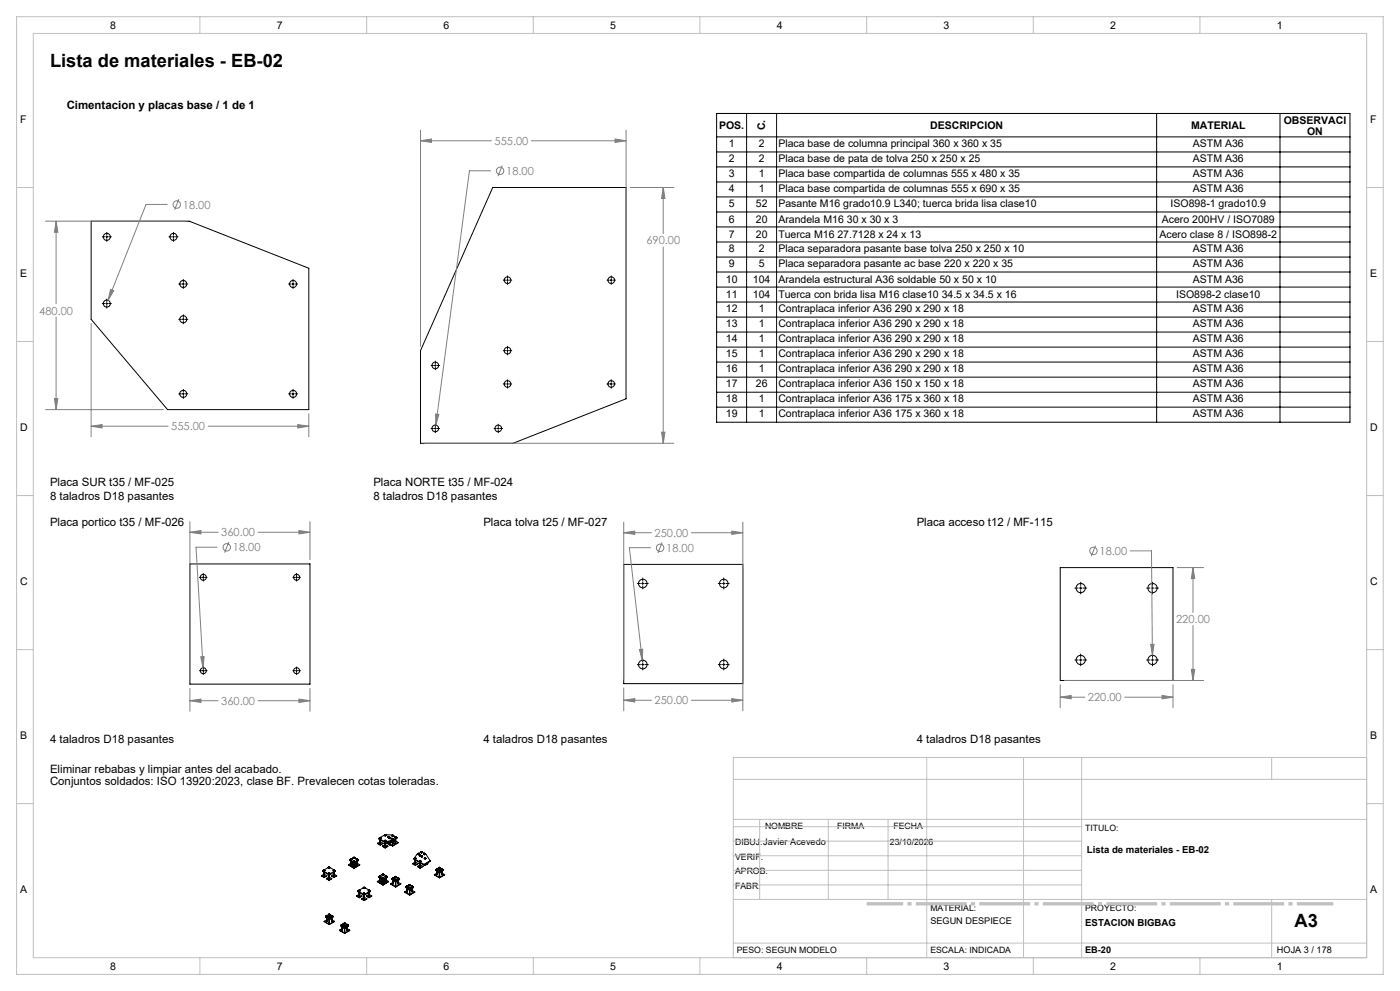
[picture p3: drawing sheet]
<svg xmlns="http://www.w3.org/2000/svg" width="420mm" height="297mm" viewBox="0 0 420 297" stroke-linecap="round" stroke-linejoin="round" font-family="sans-serif">
<g fill="none" stroke="#000" stroke-width=".3">
<path d="M215 34h190v92.5h-190zM224 34v92.5M233 34v92.5M347 34v92.5M384 34v92.5M147.8 56.2h40v63.3l-33.9 13.4h-27.7v-27.8zM215 41h190M215 45.5h190M215 50h190M215 54.5h190M215 59h190M27.3 66.3h29.5l35.8 14.1v42.4h-42.3l-23-27.1z"/>
<path d="M30.7 71h.7M31.7 71h.6M32 69.6v.8M32 70.7v.6M32 71.6v.8M32.6 71h.8M50.7 71h.7M51.8 71h.6M52 69.6v.8M52 70.7v.6M52 71.6v.8M52.6 71h.8"/>
<path d="M215 63.5h190M215 68h190M215 72.5h190M215 77h190M30.7 91h.7M31.7 91h.6M32 89.6v.8M32 90.7v.6M32 91.6v.8M32.6 91h.8M53.6 95.7h.8M53.6 85.1h.8"/>
<path d="M54.7 95.7h.6M54.7 85.1h.6M55 83.7v.8M55 84.8v.6M55 85.7v.8M55 94.3v.8M55 95.4v.6M55 96.3v.7M55.6 95.7h.7M55.6 85.1h.7M86.6 85.1h.7M87.6 85.1h.6"/>
<path d="M87.9 83.7v.8M87.9 84.8v.6M87.9 85.7v.8M88.5 85.1h.8M151 84h.7M152 84h.5M152.3 82.7v.7M152.3 83.7v.5M152.3 84.5v.7M152.8 84h.7M182.1 84h.7M183.1 84h.6"/>
<path d="M183.4 82.7v.7M183.4 83.7v.5M183.4 84.5v.7M183.9 84h.7M215 81.5h190M215 86h190M215 90.5h190M215 95h190M215 99.5h190M53.6 118h.8M54.7 118h.6M55 116.7v.7"/>
<path d="M55 117.8v.6M55 118.6v.8M55.6 118h.7M86.6 118h.7M87.6 118h.6M87.9 116.7v.7M87.9 117.8v.6M87.9 118.6v.8M88.5 118h.8M129.3 109.5h.7M130.3 109.5h.6M130.6 108.2v.8"/>
<path d="M130.6 109.3v.5M130.6 110.1v.7M131.2 109.5h.7M151 105.1h.7M151 115.1h.7M152 105.1h.5M152 115.1h.5M152.3 103.8v.7M152.3 104.8v.6M152.3 105.7v.7M152.3 113.8v.7M152.3 114.8v.6"/>
<path d="M152.3 115.6v.7M152.8 105.1h.7M152.8 115.1h.7M182.1 115.1h.7M183.1 115.1h.6M183.4 113.8v.7M183.4 114.8v.6M183.4 115.6v.7M183.9 115.1h.7M215 104h190M215 108.5h190M215 113h190"/>
<path d="M215 117.5h190M129.3 128.4h.7M130.3 128.4h.6M130.6 127.1v.7M130.6 128.1v.6M130.6 129v.7M131.2 128.4h.7M148.2 128.4h.7M149.2 128.4h.6M149.5 127.1v.7M149.5 128.1v.6M149.5 129v.7"/>
<path d="M150 128.4h.8M215 122h190M57 169h36v36h-36zM59.8 173h.7M60.7 173h.5M61 171.9v.6M61 172.8v.5M61 173.5v.7M61.5 173h.6M87.8 173h.7M88.7 173h.6M89 171.9v.6"/>
<path d="M89 172.8v.5M89 173.5v.7M89.5 173h.6M187.1 169.2h35.7v35.7h-35.7zM191.2 174.9h.9M192.5 174.9h.7M192.8 173.2v1M192.8 174.5v.7M192.8 175.6v.9M193.6 174.9h.9M215.5 174.9h.9M216.7 174.9h.8"/>
<path d="M217.1 173.2v1M217.1 174.5v.7M217.1 175.6v.9M217.8 174.9h1M318.1 170.1h33.8v33.8h-33.8zM322.4 176.2h1M323.8 176.2h.8M324.2 174.5v1M324.2 175.9v.7M324.2 177v1M325 176.2h1M344 176.2h1"/>
<path d="M345.4 176.2h.7M345.8 174.5v1M345.8 175.9v.7M345.8 177v1M346.5 176.2h1M61 199.9v.6M89 199.9v.6M191.2 199.2h.9M192.5 199.2h.7M192.8 197.5v.9M192.8 198.8v.7M192.8 199.9v.9"/>
<path d="M193.6 199.2h.9M215.5 199.2h.9M216.7 199.2h.8M217.1 197.5v.9M217.1 198.8v.7M217.1 199.9v.9M217.8 199.2h1M322.4 197.8h1M323.8 197.8h.8M324.2 196v1M324.2 197.4v.8M324.2 198.6v1"/>
<path d="M325 197.8h1M344 197.8h1M345.4 197.8h.7M345.8 196v1M345.8 197.4v.8M345.8 198.6v1M346.5 197.8h1M59.8 201h.7M60.7 201h.5M61 200.8v.5M61 201.5v.7M61.5 201h.6"/>
<path d="M87.8 201h.7M88.7 201h.6M89 200.8v.5M89 201.5v.7M89.5 201h.6M98.6 259.9v.2M98.6 259.9l-1.3 .8M98.6 260h-.1M98.7 259.9l-.1 .1M98.7 259.9v.1M98.7 259.8v.2M98.7 259.9h.1"/>
<path d="M98.8 259.9l-.2 .1M98.8 259.8l-.1 .2M98.8 259.9l-.2 .2M98.8 259.9l1.4 .8M98.8 260h.2M104.5 259.1l.8 .6M104.5 259.1l.8 .5M104.9 257.7v.2l1.3 .8 1.3-.8v-.2M104.9 257.8l1.3 .8 1.3-.8M104.9 257.7l1.3 .7M105.1 257.6l.2 .2M105.2 257.6v.1"/>
<path d="M105.2 257.5v.2M105.2 257.5l-.3 .2M105.2 257.6h-.1M105.3 257.4h.1M105.3 259.1v.1M105.3 257.5l-.1 .1M105.3 257.5v.1M105.3 257.4v.2M105.3 258.1v1.1M105.3 258.7l-.8 .4M105.3 257.8h.1M105.3 259.6v.1"/>
<path d="M105.4 259.1l-.1 .1M105.4 257.5l-.2 .1M105.4 258.2v1M105.4 258.7l.8 .5M105.4 259.7l.8 .5M105.4 259.7l.8-.4-.9 .4M105.4 259.7l.8 .4M105.6 257.6l-.4 .1M105.6 257.6l-.3 .2M105.8 258.4l-.4 .3 .8 .4M105.9 258.1l.2 .1M105.9 257.1l.3 .2"/>
<path d="M105.9 258.1l.3 .2M105.9 257.1l.3 .1M106.1 257l-.8 .6M106.1 257v.2M106.1 257l-.2 .1M106.1 258l.2 .1zM106.1 259.1l-.8 .5M106.2 256.9h.1M106.2 257.9h.1M106.2 258.7v1M106.2 257h.1M106.2 256.9l-.1 .3"/>
<path d="M106.2 257.9l-.1 .3M106.2 256.9v.1M106.2 257.9v.2M106.2 257.2v.1M106.2 258.3h.1M106.2 258.4v1.3M106.3 258.7l-.1 1M106.3 256.9l-.1 .1M106.3 257.9v.2M106.3 259.3l.7 .4M106.3 257l-.2 .2M106.3 259.1l.8 .6"/>
<path d="M106.3 257l.8 .4M106.3 259.1l.8 .5M106.3 257l.2 .1M106.5 258.1l-.4 .1M106.5 257.1l-.3 .1M106.5 257.1l-.3 .2M106.5 258.1l-.3 .2M106.6 258.4l.4 .3M106.9 257.6l.1 .1M106.9 257.6l.2 .2M107 257.6v.1M107 258.7l-.7 .5"/>
<path d="M107 259.7l-.8 .5M107 258.7l-.7 .4M107 259.7l-.8 .4M107.1 257.5h.1M107.1 257.4h.1M107.1 259.1v.1M107.1 257.5l-.1 .1M107.1 257.4v.2M107.1 258.2v1M107.1 258.7l-.8 .4M107.1 257.8h.1M107.1 259.6v.1"/>
<path d="M107.2 259.1l-.1 .1M107.2 257.5l-.2 .1M107.2 257.4l-.1 .2M107.2 258.1v1.1M107.2 258.7l.7 .4M107.2 257.5l-.2 .2M107.2 257.5l.3 .2M107.2 257.6h.2M107.4 257.6l-.3 .2M107.5 257.7l-1.3 .7M107.9 259.1l-.8 .5M107.9 259.1l-.8 .6"/>
<path d="M113.3 252.7l.8 .6M113.3 252.7l.8 .4M113.7 251.2v.3l1.8 1.1 2.3-.6M113.7 251.2l1.8 1.1M113.8 251.2l.3 .2M113.9 251.1l.1 .1M113.9 251.1l-.2 .1M113.9 251.1l-.1 .1M114 251h.1M114 252.7h.1M114 251v.1M114 251.1h.1"/>
<path d="M114 251v.2M114 251.7v1M114 252.3l-.7 .4M114.1 253.1v.2M114.1 252.7h-.1M114.1 251l-.1 .1M114.1 251.7v1M114.1 252.3l.8 .4M114.3 251.2h-.3M114.3 251.2l-.2 .2M114.3 251.2h.1M114.8 253.6l.7 .5"/>
<path d="M114.8 253.6l.7 .4M114.9 252.7l-.8 .6M114.9 252.7l-.8 .4M115.3 252h.5M115.3 250.3l.2 .2M115.3 252l.2 .2M115.4 250.3h-.1M115.5 253.5h.1M115.5 250.4l-1.5 .7M115.5 251.8h.1M115.5 250.2h.1M115.5 251.8l-.1 .2 .2-.2"/>
<path d="M115.5 251.9v.1M115.5 250.2v.1M115.5 250.1v.3M115.5 251.8v.4M115.5 253.1l-.7 .5M115.5 250.5h.1M115.5 252.3v1.3M115.5 254v.1M115.6 252.5l-.1 1.1M115.6 251.8l-.1 .2M115.6 250.2l-.1 .1M115.6 250.1l-.1 .2"/>
<path d="M115.6 250.2l2.1 .1M115.6 253.1l.7 .5M115.7 250.2l-.2 .2M115.7 250.3h.1M115.7 252.5l1.3 .8M115.8 252.5l1.2 .6M115.8 250.3l-.3 .2M115.8 252l-.3 .2M116.3 250.9l.1-.1 .1 .2M116.3 250.9l.3 .2M116.3 253.6l-.8 .4M116.3 253.6l-.8 .5"/>
<path d="M116.5 252.4v.1M116.5 250.7h.1M116.5 250.8h.1M116.5 250.7v.3M116.5 252.3v.2M116.6 251.1h.1M116.6 252.4l-.1 .1M116.6 250.7l-.1 .1M116.6 252.3v.1M116.8 251.2h.1M116.8 251.2l.2 .1M116.8 251.2l.2 .2"/>
<path d="M116.8 250.9l-.3 .1M116.8 250.9l-.2 .2M116.9 252.2h.1M116.9 252.7h.1M117 251h.1M116.9 251v.1M116.9 251.1h.1M116.9 251v.2M116.9 252.2v.5M117 251v.1M117 252.2v.5M117 251.3v.1"/>
<path d="M117 253.1v.2M117.1 252.7h-.1M117.1 251l-.2 .1M117.1 251l-.1 .1M117.1 252.2v.5M117.1 252.3l.6 .3M117.1 252.2l.6 .3M117.2 253.1v.1M117.2 253.1l.6 .4M117.2 253.1h-.2M117.2 253.2l.6 .4M117.2 253.2l-.2 .1"/>
<path d="M117.3 252.1l.4 .3M117.3 251.2h-.4M117.3 251.2l-.3 .2M117.3 251.2l-.3 .1M117.5 250.4l.2 .1M117.5 250.4l.3 .2M117.5 251.5l.3 .2M117.5 251.5l.3 .1M117.7 250.4v.1M117.7 251.5h.1M117.7 251.4v.1M117.7 251.4l-.2 .1"/>
<path d="M117.7 253h.1M117.8 250.3h.1M117.7 250.3v.1M117.7 251.4l.2-.1-.2 .1M117.7 251.4h.1M117.7 250.2l.1 .2M117.7 251.2v.2M117.7 252l.1 1M117.8 251.8l-.1 1.2M117.8 250.6h.1M117.8 251.6v.1M117.8 253.5v.1"/>
<path d="M117.8 251.8l-2.3 .5M117.8 252h.1M117.8 250.3l-.1 .1M117.8 250.2l-.1 .2M117.8 251.2v.2M117.8 252.6l.8 .4M117.8 252.5l.8-.4-.7 .4M117.9 250.3l-.2 .2M117.9 251.4l-.2 .1M117.9 250.3l.7 .4v.3M117.9 252.5l.8 .5M117.9 252.5l.8 .4"/>
<path d="M117.9 251.4l.1 .1M117.9 250.4h.1M118 250.4l-.2 .2M118 251.5l-.2 .2M118 251.5l-.2 .1M118.2 251.7l.4 .3-.8 .4M118.4 251h.2M118.4 251l.3 .2M118.4 251l.3 .1M118.5 250.8l.3 .1zM118.6 253l-.8 .6M118.6 253l-.8 .5"/>
<path d="M118.6 250.8h.1M118.6 252.5h.1M118.6 251.5v1M118.6 250.8v.1M118.7 251.1v.1M118.7 252.9v.1M118.7 252.5h-.1M118.7 250.7v.2M118.7 251.4v1.1M118.7 252.1l.8 .4M118.8 250.8l.3 .2M118.9 251h-.3"/>
<path d="M118.9 251l-.2 .1M118.9 251l-.2 .2M119.1 251l-1.3 .8M119.1 251v.2l-1.3 .8M119.5 252.5l-.8 .5M119.5 252.5l-.8 .4M123.8 258.8l.8 .6M123.8 258.8l.8 .4M124.2 257.3l3 1.7M124.2 257.3v.2l3 1.8M124.3 257.2l.3 .3M124.3 257.2l.3 .2"/>
<path d="M124.5 257.1v.2M124.5 257.2h-.2M124.5 257.2h.1M124.6 257.1h.1M124.5 258.8h.1M124.5 257v.3M124.5 257.7v1.1M124.5 258.4l-.7 .4M124.6 257.1v.1M124.6 257.7v1.1M124.6 257.4v.1M124.6 259.2v.2"/>
<path d="M124.6 258.8h-.1M124.6 257.1l-.1 .1zM124.6 257v.2M124.6 257.8v1M124.6 258.4l.8 .4M124.7 257.1l-.2 .2M124.7 257.2h.1M124.8 257.2l-.2 .2M124.8 257.2l-.2 .3M125.3 259.6l.7 .5M125.3 259.6l.7 .6M125.3 255.9v.1"/>
<path d="M125.3 255.9l.3 .3M125.4 258.8l-.8 .4M125.4 258.8l-.8 .6M125.4 255.9l.1 .1M125.4 255.8l-1.2 1.5M125.4 255.9h-.1M125.5 255.9l.2-.1-.2 .1M125.5 255.9h.1M125.5 255.7v.2M125.5 255.8h.1M125.7 255.9l-.2 .1M125.7 255.9h.1"/>
<path d="M125.8 258.1l.1-.1 .1 .2M125.8 256.4l.2 .1M125.8 256.4l.2 .2M125.8 258.1l.2 .2M125.8 258.1l.2 .1M125.8 255.9l-.2 .3M125.9 256.3l.1 .1M125.9 256.3l-.1 .1M126 257.9h.1M126 256.2h.1M126 259.6h.1M126 258h.1"/>
<path d="M126 256.2v.2M126 256.3h.1M126 257.9v.3M126 258.6v1.1M126 259.2l-.7 .4M126 256.5v.1M126 258.2v.1M126.1 259.6h-.1M126.1 257.9l-.1 .1M126.1 256.3l-.1 .1M126.1 256.3h-.1M126.1 258.7v.9"/>
<path d="M126.1 259.2l.8 .4M126.2 256.3l-.2 .1M126.2 255.4l.3 .3M126.2 255.4l.3 .2M126.2 256.3l.1 .1M126.3 256.7h.1M126.3 256.7l.2 .2M126.3 256.7l.2 .1M126.3 258.1l-.3 .1M126.3 256.4l-.3 .2M126.3 258.1l-.3 .2M126.3 255.4h-.1"/>
<path d="M126.3 256.4l-.3 .1M126.4 255.5l.2-.2 .7 .4-.1 .3M126.4 255.5l-.8 .4M126.4 255.3h.1M126.4 255.3v.1M126.4 255.2v.3M126.4 256.6l.2-.1-.1 .1M126.4 256.6v.1M126.5 256.5h.1M126.5 256.6h.1M126.5 255.6v.1M126.5 255.3l-.1 .1"/>
<path d="M126.5 255.2v.1M126.5 256.5v.1M126.5 256.8v.1M126.6 255.4h.1M126.7 255.4l-.2 .2M126.7 255.4l-.2 .3M126.8 256.7h-.4M126.8 256.7l-.3 .1M126.8 256.7l-.3 .2M126.9 259.6l-.9 .5M126.9 259.6l-.9 .6M127.1 255.9l.3 .3"/>
<path d="M127.1 255.9l.3 .2M127.2 259v.3M127.2 255.8l.3 .1zM127.2 255.9v.1M127.2 255.9h.1M127.2 255.9h-.1M127.3 255.8h.1M127.3 257.2l.2 .3M127.3 259.2l.2 .2M127.3 257.2l.2 .2M127.3 255.8v.1M127.4 259.1l.1 .1"/>
<path d="M127.4 256.1v.1M127.4 257.2l.1 .1M127.4 255.7v.2M127.4 257.2h-.1M127.5 257v.3M127.5 257.2l.2-.1-.2 .1M127.5 257.2h.1M127.5 255.9l-.3 .1M127.5 255.9h.1M127.5 257.1v.1M127.5 255.8l1.5 2.1M127.5 257.4v.1"/>
<path d="M127.5 259.2v.2M127.6 255.9l-.2 .3M127.6 257v.2M127.6 255.9l-.2 .2M127.7 257.1l-.2 .2M127.7 257.2h.1M127.8 257.2l-.3 .2M127.8 257.2l-.3 .3M128.2 258.7l.1 .1M128.3 258.8l-.8 .4M128.3 258.8l-.8 .6M129 257.9v.3l-1.8 1.1"/>
<path d="M129 257.9l-1.8 1.1M131.8 260h.1M131.8 259.9v.1M131.8 260v.1M131.9 259.9l-.1 .1M131.9 260h-.1M96.4 262.4l.9 .6M96.4 262.4l.9 .5M96.8 260.9v.3l1.9 1.1 1.9-1.1v-.3M96.8 260.9l1.9 1.1M97 260.9l.3 .2M97.1 260.9h.1"/>
<path d="M97.1 260.8l.1 .1M97.1 260.8l-.3 .1M97.1 260.8l-.1 .1M97.2 262.4v.1M97.2 260.7v.1M97.2 260.8h.1M97.2 261.4v1.1M97.2 262l-.8 .4M97.2 260.7h.1M97.3 261.1h.1M97.3 262.9v.1M97.3 276.1l1.5 1"/>
<path d="M97.3 276.1l1.5 .9M97.3 261.4l-.1 1.1M97.3 260.7l-.1 .1M97.3 262l.7 .4M97.5 260.9h-.3M97.5 260.9l-.2 .2M97.6 274.6v.2l1.2 .7 1.1-.7v-.2M97.6 274.6l1.2 .7M97.8 274.6h-.2M97.8 274.5v.1M97.8 274.5l.3 .2M97.8 274.6l.3 .1"/>
<path d="M97.9 274.5l.1 .1M97.9 263.3l.8 .5M97.9 274.4l.1 .2M97.9 263.3l.8 .4M97.9 274.4l-.1 .1M98 276.1v.1M98 274.4v.1M98 275.1v1.1M98 275.7l-.7 .4M98 262.4l-.7 .6M98 262.4l-.7 .5M98.1 274.4l-.1 .1"/>
<path d="M98.1 274.7h.1M98.1 275.1l-.1 1.1M98.1 274.4h.1M98.3 274.5l-.3 .1M98.3 274.5l-.2 .2M98.5 261.7l.2 .2M98.5 260l.2 .2M98.5 274.1h.2M98.5 274.1l-.4 .3M98.5 275.4l-.4 .2M98.5 275l.3 .1M98.5 274.1h.1"/>
<path d="M98.5 275h.1M98.5 275l.3 .2M98.5 274.1l.3 .2M98.5 274.1l.3 .1M98.6 260v.1M98.6 261.7v.1M98.6 261.7h-.1M98.7 263.2v.1M98.7 275h.1M98.7 274.1h.1M98.7 261.7l.1-.1-.2 .1M98.7 261.7h-.1"/>
<path d="M98.7 261.5v.2M98.7 262.2v1.1M98.7 274.8v.2M98.7 262.9l-.8 .4M98.7 274.8l-.2 .2M98.7 274.8h.1M98.7 274h.1M98.7 262v1.3M98.7 275.7h.1M98.7 276.5v.1M98.7 274.8v.1M98.7 260.2h.1"/>
<path d="M98.7 261.9h.1M98.7 263.7v.1M98.8 274.8l-.1 .1M98.8 273.9l-.1 .1M98.8 261.5v.2M98.8 274.2v.1M98.8 275.1v.1M98.8 275.3l-.1 1.3M98.8 277v.1M98.8 262.9l.7 .4M98.8 276.5l-.1 .1M98.8 274h-.1"/>
<path d="M98.8 274h.1M98.8 274.8h.1M98.8 275.5v1.1M99 261.7l-.4 .1M99 261.7l-.3 .2M99 260l-.3 .2M99 275.4l.5 .2M99.1 275h-.4M99.1 274.1h-.4M99.1 274.1l.3 .3M99.1 275l-.3 .1M99.1 274.1h.1"/>
<path d="M99.1 275h.1M99.1 275l-.3 .2M99.1 274.1l-.3 .1M99.1 274.1l-.3 .2M99.3 274.5l.2 .2M99.4 274.5v.1M99.4 262.4l.8 .6M99.4 262.4l.8 .5M99.4 274.4l-.1 .1M99.5 276.1h.1M99.5 274.4h.1M99.5 274.4l-.1 .1"/>
<path d="M99.5 274.4v.1M99.5 274.4l-.1 .2M99.5 275.1v1.1M99.5 263.3l-.8 .4M99.5 263.3l-.8 .5M99.5 274.7h.1M99.6 274.4l-.2 .1M99.6 275.1l-.1 1.1M99.6 274.4l-.1 .1M99.6 275.7l.7 .4M99.8 274.5l-.4 .1M99.8 274.6h.1"/>
<path d="M99.8 274.6l-.3 .1M99.8 274.5l-.3 .2M99.8 274.5v.1M99.9 260.9h.2M99.9 274.6l-1.1 .7M99.9 260.9l.3 .2M100.2 260.8h.1M100.2 262.4v.1M100.2 260.7l.1 .1h-.1M100.2 260.7l-.1 .2M100.2 261.4v1.1M100.2 262l-.8 .4"/>
<path d="M100.2 261.1h.1M100.2 262.9v.1M100.3 261.4l-.1 1.1M100.3 262l.7 .4M100.3 260.8l-.2 .1M100.3 276.1l-1.5 1M100.3 260.8l.3 .1M100.3 276.1l-1.5 .9M100.3 260.8l.2 .1M100.5 260.9l-.3 .2M100.6 260.9l-1.9 1.1M101 262.4l-.8 .5"/>
<path d="M101 262.4l-.8 .6M101.9 278.8l1.5 .8M101.9 278.8l1.5 .9M102.2 277.3l1.2 .7M102.2 277.3v.2l1.2 .7 1.2-.7v-.2M102.4 277.2l-.2 .1M102.4 277.2l.3 .1M102.4 277.2l.3 .2M102.5 277.2h.1M102.5 277.1l.1 .1M102.5 277.1l-.1 .1M102.6 277.1h.1"/>
<path d="M102.6 278.8h.1M102.6 277v.1M102.6 277.7v1.1M102.6 278.3l-.7 .5M102.7 277.3v.1M102.7 277l-.1 .1M102.7 277.8l-.1 1M102.7 277.1h-.1M102.7 277v.1M102.8 277.1l-.2 .1M102.8 277.1l.1 .1M102.9 277.2l-.2 .1"/>
<path d="M102.9 277.2l-.2 .2M103.1 277.6h.2M103.1 276.8l-.4 .2M103.1 276.8l.3 .1M103.1 276.8h.1M103.1 277.6v.1M103.1 276.8l.3 .2M103.1 277.6l.3 .2M103.2 278.1l-.5 .2M103.3 276.8h.1M103.3 277.6h.1M103.3 276.6v.2"/>
<path d="M103.3 276.7l-.2 .1M103.3 276.7l.2-.1-.1 .1M103.4 276.6h.1M103.4 277.5h.1M103.3 278.3v.1M103.3 279.2h.1M103.3 276.6h.1M103.3 277.5h.1M103.3 276.6l.1 .1M103.3 278.2v1M103.4 276.6l-.1 .1M103.4 277.5h.1l-.2 .1"/>
<path d="M103.4 277.5l-.1 .1M103.4 276.9v.1M103.4 278v1.2M103.4 279.6v.1M103.4 278.3v.1M103.4 279.2h-.1M103.6 276.8h-.3M103.6 277.6h-.3M103.6 277.6l-.2 .2M103.6 276.8l.4 .2M103.6 278.1l.5 .2M103.6 276.8l-.2 .1"/>
<path d="M103.6 276.8h.1M103.6 276.8l-.2 .2M103.9 277.2l.2 .2M103.9 277.2l.2 .1M104 277.2h.1M104 277.1v.1M104 277.1l-.1 .1M104.1 277.1h.1M104.1 278.8h.1M104.1 277v.1M104.1 277.8v1M104.1 277l-.1 .1"/>
<path d="M104.1 277.3v.1M104.2 277.7l-.1 1.1M104.2 277l-.2 .1M104.2 277.1h-.1M104.2 277v.1M104.2 278.3l.7 .5M104.2 277.1l-.2 .1M104.2 277.1l.2 .1M104.4 277.2l.2 .1M104.4 277.2l-.3 .1M104.4 277.2l-.3 .2M104.6 277.3l-1.2 .7"/>
<path d="M104.9 278.8l-1.5 .9M104.9 278.8l-1.5 .8M106.2 260.1v.1M107 268.5l.8 .5M107 268.5l.8 .6M107.4 267l1.9 1.1 1.8-1.1M107.4 267v.2l1.9 1.1 1.8-1.1v-.2M107.5 266.9l.3 .2M107.5 266.9l.3 .3M107.6 266.9l.1 .1M107.6 266.8l-.2 .2M107.6 266.9h-.1"/>
<path d="M107.7 268.5h.1M107.7 266.8h.1M107.7 266.8v.1M107.7 266.7v.3M107.7 267.4v1.1M107.7 268.1l-.7 .4M107.7 266.9h.3M107.8 267.1v.1M107.8 269v.1M107.8 268.5h-.1M107.8 267.5v1M107.8 268.1l.7 .4"/>
<path d="M108 266.9l-.2 .3M108 266.9l-.2 .2M108.4 269.3l.9 .5M108.4 269.3l.9 .6M108.5 268.5l-.7 .5M108.5 268.5l-.7 .6M109 266.1l.3 .2M109 267.8v.1M109 267.9l.3 .1 .2-.1M109 267.8l.3 .2M109.1 267.8v.1M109.1 266l-1.4 1"/>
<path d="M109.1 266.1v.1M109.1 266v.2M109.1 267.7v.2M109.1 266l-.1 .1M109.1 267.7l-.1 .1M109.2 265.9h.1M109.2 267.6h.1M109.2 269.3v.1M109.2 267.7h.2l-.3 .1M109.2 267.7l-.1 .1M109.2 266l-.1 .1M109.2 266h.1"/>
<path d="M109.2 265.9v.1M109.2 267.6v.2M109.2 268.3v1.1M109.2 268.9l-.8 .4M109.3 266.3h.1M109.3 268v1.4M109.3 269.8v.1M109.3 269.3l-.1 .1M109.3 266l-.2 .1M109.3 265.9l-.1 .1M109.3 267.6v.1M109.3 268.9l.7 .4"/>
<path d="M109.4 266l-.3 .2M109.4 266l1.3 .9M109.4 266l.1 .1M109.5 267.8l-.4 .1M109.5 266.1l-.2 .2M109.5 267.8v.1M109.5 267.8l-.2 .2M109.9 268.5l.8 .5M109.9 268.5l.8 .6M110 269.3l-.7 .5M110 269.3l-.7 .6M110.5 266.9l.1 .1"/>
<path d="M110.5 266.9l.2 .2M110.5 266.9l.2 .3M110.6 266.9v.1M110.7 268.5h.1M110.7 266.8l-.1 .1M110.7 266.8v.1M110.7 267.5v1M110.7 268.1l-.8 .4M110.7 266.8h.1M110.7 267.1v.1M110.7 269v.1M110.8 268.5h-.1"/>
<path d="M110.8 266.8l-.2 .1M110.8 266.7l-.1 .2M110.8 267.4v1.1M110.8 268.1l.7 .4M110.8 266.9l-.2 .1M110.8 266.8l.3 .2M110.8 266.9h.2M111 266.9l-.3 .2M111 266.9l-.3 .3M111.5 268.5l-.8 .5M111.5 268.5l-.8 .6M113.2 264.2l.8 .4"/>
<path d="M113.2 264.2l.8 .5M113.6 262.9l1.3 .7M113.6 262.7v.2l1.3 .8M113.6 262.7l1.3 .8M113.7 262.6l.3 .3M113.7 262.6l.3 .2M113.9 262.6h.1M113.9 262.6h-.2M113.9 262.7h-.3M113.9 262.4h.1M113.9 264.2h.1M113.9 262.4v.3"/>
<path d="M113.9 263.1v1.1M113.9 263.7l-.7 .5M114 262.8v.1M114 264.6v.1M114.1 264.2h-.2M114.1 262.5l-.2 .1M114.1 263.2v1M114.1 263.7l.7 .5M114.1 264.7l.8 .6M114.1 264.7l.8 .4M114.1 264.7l.7-.4-.8 .4M114.1 263.7l.7 .4"/>
<path d="M114.1 262.5l-.2 .2M114.1 262.6h.2M114.3 262.6l-.3 .3M114.3 262.6l-.3 .2M114.5 263.4l-.4 .3M114.6 262.1l.3 .2M114.6 263.1l.3 .2M114.8 263.1h.1M114.8 263.1v.1M114.8 263.1h-.2M114.8 262l-.2 .1M114.8 262.1l.2-.1z"/>
<path d="M114.8 262h.1M114.8 262.2l.2-.2 .7 .4M114.8 262.2v-.2l-.7 .5M114.8 263.1l.2-.1zM114.8 264.2l-.8 .4M114.9 263h.1M114.8 263.7l.1 1M114.8 261.9v.3M114.8 262.9v.3M114.9 261.9h.1M114.9 263.3h.1M114.9 263.5v1.2"/>
<path d="M114.9 265.1v.2M114.9 263.6v.1M114.9 261.9v.1M114.9 262.9v.2M114.9 264.3l.8 .4M115 263.1l-.2 .1M115 263.1h.1M115 264.2l.8 .5M115 264.2l.8 .4M115 262l.1 .1M115.1 262.1l-.2 .2M115.1 263.1l-.2 .2"/>
<path d="M115.1 262.1v.1M115.3 263.4l.4 .3M115.5 262.6v.1M115.5 262.6l.3 .3M115.6 262.5l.1 .2M115.6 262.6h-.1M115.7 262.6h.1M115.7 263.7l-.8 .5M115.7 264.7l-.8 .6M115.7 264.7l-.8 .4M115.7 263.7l-.8 .4M115.7 262.4h.1"/>
<path d="M115.7 264.2h.1M115.7 262.7l.2-.2 .3 .2M115.7 262.4v.3M115.7 263.2v1M115.7 263.7l-.7 .5M115.8 264.6v.1M115.9 264.2h-.2M115.9 262.5l-.2 .1M115.9 262.4v.1M115.9 263.1v1.1M115.9 263.7l.7 .5M115.9 262.6h.2"/>
<path d="M116.1 262.6l-.3 .3M116.2 262.9l-1.3 .7M116.2 262.7v.2l-1.3 .8M116.2 262.7l-1.3 .8M116.6 264.2l-.8 .4M116.6 264.2l-.8 .5M117.2 264.9l1.5 .9M117.2 264.9l1.5 .8M117.5 263.4v.2l1.2 .7 1.2-.7v-.2M117.5 263.4l1.2 .7M117.7 263.2v.1M117.7 263.3l-.2 .1"/>
<path d="M117.7 263.2l.3 .3M117.8 263.1l.1 .2M117.8 263.2h-.1M117.9 264.8h.1M117.9 263.1v.1M117.9 263.1v.2M117.9 263.8v1.1M117.9 264.4l-.7 .5M117.9 263.1h.1M118 263.1l-.1 .1M118 263.9l-.1 1M118 263.1v.1"/>
<path d="M118.1 263.1l-.2 .2M118.1 263.2h.1M118.2 263.2l-.2 .3M118.4 262.8l.2-.1v.2M118.4 262.9l-.4 .2M118.4 262.8v.1M118.4 263.7h.1M118.4 263.7l.3 .1M118.4 263.7l.3 .2M118.4 262.9l.3 .1M118.4 262.8l.3 .2M118.5 264.1l-.5 .3"/>
<path d="M118.6 262.8v.1M118.6 263.7h.1M118.6 263.6v.1M118.6 263.6l-.2 .1M118.7 262.7h.1M118.7 263.6h.1M118.6 264.4h.1M118.6 265.3h.1M118.6 262.7v.1M118.6 262.7h.1M118.6 263.6h.1M118.6 263.5v.1"/>
<path d="M118.6 264.2l.1 1.1M118.7 262.7h.1l-.2 .1M118.7 263.5l-.1 .1M118.7 264.1l-.1 1.2M118.7 263h.1M118.7 263.8v.1M118.7 265.7v.1M118.7 264.4h.1M118.8 263.6l-.2 .1M118.8 263.6l.2 .1M119 262.8l-.4 .1M119 262.9l.3 .4"/>
<path d="M119 264.1l.4 .3M119 263.7l-.3 .2M119 262.8l-.3 .2M119 263.7l-.3 .1M119 262.8v.1M119 263.7h.1M119 262.9l-.3 .1M119.2 263.2l.3 .3M119.2 263.2l.3 .2M119.3 263.2v.1M119.3 263.2h-.1M119.4 263.1h.1"/>
<path d="M119.4 264.8v.1M119.4 263.1v.1M119.4 263.8v1.1M119.4 263.1l-.1 .1M119.5 263.4v.1M119.5 263.8l-.1 1.1M119.5 263.1l-.2 .1M119.5 263.1l-.1 .1M119.5 263.1v.1M119.5 264.4l.7 .5M119.6 263.1l-.3 .2M119.6 263.2h.1"/>
<path d="M119.7 263.3l.2 .1M119.7 263.2l-.2 .3M119.7 263.2l-.2 .2M119.9 263.4l-1.2 .7M120.2 264.9l-1.5 .8M120.2 264.9l-1.5 .9M121.4 267.3l1.5 .8M121.4 267.3l1.5 1M121.7 265.8l1.2 .7M121.7 265.8v.2l1.2 .7M121.9 265.7h.2M121.9 265.7l-.2 .1"/>
<path d="M121.9 265.7l.3 .1M121.9 265.7h.1M121.9 265.7l.3 .2M122.1 267.3h.1M122.1 265.6h.1M122.1 266.2v1.1M122.1 266.9l-.7 .4M122.2 265.8v.1M122.2 265.5l-.1 .2M122.2 267.3h-.1M122.2 266.3v1M122.4 265.7h-.3"/>
<path d="M122.4 265.7l-.2 .1M122.4 265.7l-.2 .2M122.7 265.3l-.6 .3M122.7 266.6l-.5 .2M122.7 265.3l.2 .2M122.7 265.3h.1M122.7 266.1l.2 .2M122.7 266.1l.2 .1M122.8 266.1h.1M122.8 265.3h.1M122.8 265.1v.2M122.8 266v.1"/>
<path d="M122.8 265.2l-.1 .1M122.8 266l-.1 .1M122.8 266.8v.1M122.8 267.7h.1M122.8 266h.1M122.8 265.1l.1 .1M122.8 266.7v1M122.9 265.1h.1M122.9 266h.1M122.9 265.1l-.1 .1M122.9 265.4v.1M122.9 266.2v.1"/>
<path d="M122.9 266.5v.2M122.9 268.1v.2M122.9 265.9l-.1 .2M123 266.8v.1M123 267.7h-.1M123 266h-.1M123 265.1l-.1 .1M123 265.1h.1M123 266.7v1M123 265.1l-.2 .2M123 265.2l.2 .1M123.2 266.1h-.4"/>
<path d="M123.2 265.3l.4 .2M123.2 266.1l-.3 .2M123.2 266.6l.4 .2M123.2 265.3l-.3 .1M123.2 265.3l-.3 .2M123.2 266.1l-.3 .1M123.4 265.7h.1M123.4 265.7l.2 .2M123.5 265.7h.1M123.6 265.6h.1M123.6 267.3h.1M123.6 265.5v.1"/>
<path d="M123.6 265.5l-.1 .1M123.6 266.3v1M123.7 265.5l-.2 .1M123.7 267.3h-.1M123.7 265.5l-.1 .1M123.7 266.2v1.1M123.7 266.9l.7 .4M123.9 265.7h-.4M123.9 265.7l.2 .1M123.9 265.7l-.3 .2M123.9 265.7h.1M124.1 265.8l-1.2 .7"/>
<path d="M124.1 265.8v.2l-1.2 .7M124.4 267.3l-1.5 1M124.4 267.3l-1.5 .8M126 260.1v.1M130.3 262.1l1.5 1M130.3 262.1l1.5 .9M130.7 260.6l1.1 .7M130.7 260.6v.2l1.1 .7M130.8 260.5l.2 .1M130.8 260.6h-.1M130.8 260.5v.1M130.8 260.5l.3 .2"/>
<path d="M131.1 262.1h.1M131.1 260.4h.1M131.1 260.4v.1M131.1 260.4l-.1 .2M131.1 261.1v1M131.1 261.7l-.8 .4M131.1 260.7h.1M131.2 261.1l-.1 1M131.2 260.4l-.1 .1M131.2 260.4h.1M131.4 260.5l-.4 .1M131.4 260.5l-.3 .2"/>
<path d="M131.4 260.5v.1M131.6 260.1h.2M131.6 260.9l.2 .1M131.6 260.1l-.4 .2M131.6 261.4l-.4 .2M131.6 260.1h.1M131.6 260.9l.2 .3M131.6 260.9l.2 .2M131.6 260.1l.2 .1M131.6 260.1l.2 .2M131.8 261.7h.1M131.8 262.5v.1"/>
<path d="M131.8 260.8v.1M131.8 260.8v.2M131.8 261.5v1.1M131.8 260.2v.1M131.8 261.1v.1M131.8 261.3v.2M131.8 263v.1M131.9 260.8l-.1 .1M131.9 261.7h.1M131.9 262.5l-.1 .1M131.9 261.5v1.1M132.1 261.4l.4 .2"/>
<path d="M132.1 260.1l.4 .4M132.1 260.1h-.3M132.1 260.9l-.3 .1M132.1 260.9l-.3 .2M132.1 260.1h.1M132.1 260.9l-.3 .3M132.1 260.1l-.3 .1M132.1 260.1l-.3 .2M132.3 260.5l.2 .1M132.3 260.5l.3 .2M132.3 260.5v.1M132.5 262.1h.1"/>
<path d="M132.5 260.4v.1M132.5 260.4v.2M132.5 261.1v1M132.6 260.7h.1M132.6 260.3l-.1 .2M132.6 261.1l-.1 1M132.6 260.4l-.1 .1M132.6 260.4h.1M132.6 261.7l.8 .4M132.9 260.5l-.4 .1M132.9 260.6h.1M132.9 260.6l-.3 .1"/>
<path d="M132.9 260.5v.1M133 260.6l-1.2 .7M133 260.6v.2l-1.2 .7M133.4 262.1l-1.6 .9M133.4 262.1l-1.6 1"/>
<circle cx="32" cy="71" r="1.07"/>
<circle cx="52" cy="71" r="1.07"/>
<circle cx="32" cy="91" r="1.07"/>
<circle cx="55" cy="95.7" r="1.05"/>
<circle cx="55" cy="85.1" r="1.05"/>
<circle cx="87.9" cy="85.1" r="1.06"/>
<circle cx="152.3" cy="84" r="1"/>
<circle cx="183.4" cy="84" r=".99"/>
<circle cx="55" cy="118" r="1.06"/>
<circle cx="87.9" cy="118" r="1.07"/>
<circle cx="130.6" cy="109.5" r=".99"/>
<circle cx="152.3" cy="115.1" r=".99"/>
<circle cx="152.3" cy="105.1" r="1"/>
<circle cx="183.4" cy="115.1" r=".98"/>
<circle cx="130.6" cy="128.4" r=".98"/>
<circle cx="149.5" cy="128.4" r=".99"/>
<circle cx="61" cy="173" r=".9"/>
<circle cx="89" cy="173" r=".9"/>
<circle cx="192.8" cy="174.9" r="1.28"/>
<circle cx="217.1" cy="174.9" r="1.29"/>
<circle cx="324.2" cy="176.2" r="1.4"/>
<circle cx="345.7" cy="176.2" r="1.38"/>
<circle cx="192.8" cy="199.2" r="1.28"/>
<circle cx="217.1" cy="199.2" r="1.29"/>
<circle cx="324.2" cy="197.8" r="1.39"/>
<circle cx="345.8" cy="197.8" r="1.37"/>
<circle cx="61" cy="201" r=".9"/>
<circle cx="89" cy="201" r=".9"/>
<circle cx="117.8" cy="251.2" r=".04"/>
<circle cx="127.5" cy="257" r=".06"/>
<circle cx="98.1" cy="274.4" r=".06"/>
<circle cx="98.7" cy="261.5" r=".06"/>
<circle cx="100.2" cy="260.7" r=".06"/>
<circle cx="122.2" cy="265.5" r=".06"/>
<circle cx="131.1" cy="260.4" r=".09"/>
<circle cx="131.9" cy="260.8" r=".06"/>
<circle cx="132.6" cy="260.4" r=".06"/>
</g>
<g fill="none" stroke="#808080" stroke-width=".3">
<path d="M126.2 39v64.8M187.8 39v79.2M53.7 59.7l-1.3 3.2M126.2 42.2l3.2-.5v1zM126.2 42.2h21.2M147.2 51.2h-6.4l-10.1 76.2M150.7 49.6l-1.3 3.2M159.4 42.2h28.4M184.5 41.7l3.3 .5-3.3 .5zM189.1 56.2h13M199 56.2l.5 3.3h-1zM199 56.2v13.8"/>
<path d="M13.7 66.3h41.8M16.8 66.3l.6 3.3h-1.1zM16.8 66.3v24.7M50.2 61.3h-6.4l-11.4 28.7M199 74v58.9M16.8 95v27.8M27.3 97v33.9M33.2 86.7l.9 .4-1.7 2.9zM16.3 119.4h1.1l-.6 3.4zM13.7 122.8h35.3M27.3 127.7l3.3-.5v1.1zM27.3 127.7h23.1"/>
<path d="M62.4 127.7h30.2M89.3 127.2l3.3 .5-3.3 .6zM92.6 124v6.9M127.4 132.9h74.7M130.7 124.1l1 .1-1 3.2zM198.5 129.5h1l-.5 3.4zM57 159.5l3.3-.5v1zM57 156.3v47.5M57 159.5h8.4M77.4 159.5h15.6M89.7 159l3.3 .5-3.3 .5zM93 156.3v11.4"/>
<path d="M187.1 159.7l3.3-.5v1zM187.1 156.5v47.1M187.1 159.7h8.3M207.4 159.7h15.4M219.5 159.2l3.3 .5-3.3 .5zM222.8 156.5v56.5M65.2 164h-6.4l2.1 36.1M68.7 162.5l-1.3 3.1M195.2 164.1h-6.4l3.9 33.8M198.6 162.6l-1.2 3.2M328.6 163.5l-1.2 3.2M339.1 165.1h6.3l.3 31.3"/>
<path d="M353.2 170.1h7.9M357.9 170.1l.5 3.3h-1zM357.9 170.1v13.4M60.2 196.8h1l-.3 3.3zM191.8 194.7l1-.1-.1 3.3zM345.2 193.1h1l-.5 3.3zM357.9 187.5v16.4M57 210l3.3-.5v1zM57 206.3v6.9M57 210h8.4M77.4 210h15.6M89.7 209.5l3.3 .5-3.3 .5z"/>
<path d="M93 206.3v6.9M187.1 209.9l3.3-.5v1zM187.1 206.2v6.8M187.1 209.9h8.3M207.4 209.9h15.4M219.5 209.4l3.3 .5-3.3 .5zM318.1 208.9l3.2-.5v1zM318.1 205.2v6.9M318.1 208.9h7.3M319.3 203.9h41.8M337.4 208.9h14.5M348.6 208.4l3.3 .5-3.3 .5z"/>
<path d="M351.9 205.2v6.9M357.4 200.6h1l-.5 3.3z"/>
<circle cx="150" cy="51.2" r="1.1"/>
<circle cx="53" cy="61.3" r="1.12"/>
<circle cx="68" cy="164" r="1.12"/>
<circle cx="198" cy="164.2" r="1.12"/>
<circle cx="328" cy="165.1" r="1.11"/>
</g>
<path d="M260 270.9h140" fill="none" stroke="#c0c0c0" stroke-width="1" stroke-dasharray="15.2 1.3 1.3 1.3" stroke-dashoffset="4.3" stroke-linecap="butt"/>
<g fill="none" stroke="#c0c0c0" stroke-width=".3">
<path d="M5 5h410v287h-410zM10 10h400v277h-400zM60 5v5M110 5v5M160 5v5M210 5v5M260 5v5M310 5v5M360 5v5M5 56.2h5M410 56.2h5M5 102.3h5"/>
<path d="M410 102.3h5M5 148.5h5M410 148.5h5M5 194.7h5M410 194.7h5M220 233.6h190M278 227v60M307.1 227v60M324.5 227v60M381.5 227v6.6M410 227h-190v60M5 240.8h5"/>
<path d="M220 245.6h190M220 256.5h104.5M220 252.1h104.5M220 247.8h104.5M227.9 245.6v24M248.5 245.6v24M266.4 245.6v24M410 240.8h5M220 269.6h190M220 265.2h104.5M220 260.8h104.5M381.5 269.6v17.4"/>
<path d="M60 287v5M110 287v5M160 287v5M210 287v5M220 282.6h190M260 287v5M310 287v5M360 287v5"/>
</g>
<path d="M60.2 196.8l.7 3.3 .3-3.3zM57 210l3.3-.5v1zM89.7 209.5l3.3 .5-3.3 .5zM57 159.5l3.3-.5v1zM89.7 159l3.3 .5-3.3 .5zM191.8 194.7l.9 3.2 .1-3.3zM187.1 159.7l3.3-.5v1zM219.5 159.2l3.3 .5-3.3 .5zM187.1 209.9l3.3-.5v1zM219.5 209.4l3.3 .5-3.3 .5zM33.2 86.7l-.8 3.3 1.7-2.9zM27.3 127.7l3.3-.5v1.1zM89.3 127.2l3.3 .5-3.3 .6zM16.3 119.4h1.1l-.6 3.4zM16.8 66.3l.6 3.3h-1.1zM130.7 124.1v3.3l1-3.2zM126.2 42.2l3.2-.5v1zM184.5 41.7l3.3 .5-3.3 .5zM198.5 129.5h1l-.5 3.4zM199 56.2l.5 3.3h-1zM345.2 193.1l.5 3.3 .5-3.3zM318.1 208.9l3.2-.5v1zM348.6 208.4l3.3 .5-3.3 .5zM357.4 200.6h1l-.5 3.3zM357.9 170.1l.5 3.3h-1z" fill="#808080"/>
<g font-size="5.5">
<text x="15" y="19.9">Lista de materiales - EB-02</text>
<text x="388.4" y="277.8">A3</text>
</g>
<g font-size="3.4">
<text x="20" y="32.7">Cimentacion y placas base / 1 de 1</text>
<text x="15" y="145.7">Placa SUR t35 / MF-025</text>
<text x="15" y="149.7">8 taladros D18 pasantes</text>
<text x="112" y="145.7">Placa NORTE t35 / MF-024</text>
<text x="112" y="149.7">8 taladros D18 pasantes</text>
<text x="15" y="157.7">Placa portico t35 / MF-026</text>
<text x="145" y="157.7">Placa tolva t25 / MF-027</text>
<text x="275" y="157.7">Placa acceso t12 / MF-115</text>
<text x="15" y="222.7">4 taladros D18 pasantes</text>
<text x="145" y="222.7">4 taladros D18 pasantes</text>
<text x="275" y="222.7">4 taladros D18 pasantes</text>
<text x="15" y="231.7">Eliminar rebabas y limpiar antes del acabado.</text>
<text x="15" y="235.2">Conjuntos soldados: ISO 13920:2023, clase BF. Prevalecen cotas toleradas.</text>
</g>
<g font-size="3.3" fill="#808080">
<text x="148.4" y="43.4">555.00</text>
<text x="151.9" y="52.4">18.00</text>
<text x="54.9" y="62.5">18.00</text>
<text x="193.9" y="73.3">690.00</text>
<text x="11.8" y="94.3">480.00</text>
<text x="51.4" y="129">555.00</text>
<text x="66.4" y="160.8">360.00</text>
<text x="196.4" y="160.9">250.00</text>
<text x="69.9" y="165.2">18.00</text>
<text x="199.9" y="165.4">18.00</text>
<text x="329.9" y="166.3">18.00</text>
<text x="352.8" y="186.8">220.00</text>
<text x="66.4" y="211.3">360.00</text>
<text x="196.4" y="211.1">250.00</text>
<text x="326.4" y="210.2">220.00</text>
</g>
<g font-size="3.2">
<text x="33" y="8.6">8</text>
<text x="83" y="8.6">7</text>
<text x="133" y="8.6">6</text>
<text x="183" y="8.6">5</text>
<text x="233" y="8.6">4</text>
<text x="283" y="8.6">3</text>
<text x="333" y="8.6">2</text>
<text x="383" y="8.6">1</text>
<text x="6" y="36.8">F</text>
<text x="215.7" y="38.6">POS.</text>
<text x="229.6" y="39.1" transform="rotate(-90 229.6 39.1)">C.</text>
<text x="279" y="38.6">DESCRIPCION</text>
<text x="357.3" y="38.6">MATERIAL</text>
<text x="385.1" y="37.1">OBSERVACI</text>
<text x="392.1" y="40.4">ON</text>
<text x="411" y="36.8">F</text>
<text x="218.6" y="44">1</text>
<text x="227.6" y="44">2</text>
<text x="233.5" y="44">Placa base de columna principal 360 x 360 x 35</text>
<text x="357.9" y="44">ASTM A36</text>
<text x="218.6" y="48.5">2</text>
<text x="218.6" y="53">3</text>
<text x="227.6" y="48.5">2</text>
<text x="227.6" y="53">1</text>
<text x="233.5" y="48.5">Placa base de pata de tolva 250 x 250 x 25</text>
<text x="233.5" y="53">Placa base compartida de columnas 555 x 480 x 35</text>
<text x="357.9" y="48.5">ASTM A36</text>
<text x="357.9" y="53">ASTM A36</text>
<text x="218.6" y="57.5">4</text>
<text x="227.6" y="57.5">1</text>
<text x="233.5" y="57.5">Placa base compartida de columnas 555 x 690 x 35</text>
<text x="357.9" y="57.5">ASTM A36</text>
<text x="218.6" y="62">5</text>
<text x="226.7" y="62">52</text>
<text x="233.5" y="62">Pasante M16 grado10.9 L340; tuerca brida lisa clase10</text>
<text x="351.2" y="62">ISO898-1 grado10.9</text>
<text x="218.6" y="66.8">6</text>
<text x="218.6" y="71.3">7</text>
<text x="226.7" y="66.8">20</text>
<text x="226.7" y="71.3">20</text>
<text x="233.5" y="66.8">Arandela M16 30 x 30 x 3</text>
<text x="233.5" y="71.3">Tuerca M16 27.7128 x 24 x 13</text>
<text x="347.8" y="71.3">Acero clase 8 / ISO898-2</text>
<text x="348.6" y="66.8">Acero 200HV / ISO7089</text>
<text x="218.6" y="75.5">8</text>
<text x="227.6" y="75.5">2</text>
<text x="233.5" y="75.5">Placa separadora pasante base tolva 250 x 250 x 10</text>
<text x="357.9" y="75.5">ASTM A36</text>
<text x="6" y="82.9">E</text>
<text x="218.6" y="80">9</text>
<text x="227.6" y="80">5</text>
<text x="233.5" y="80">Placa separadora pasante ac base 220 x 220 x 35</text>
<text x="357.9" y="80">ASTM A36</text>
<text x="411" y="82.9">E</text>
<text x="217.7" y="89.3">11</text>
<text x="217.7" y="84.8">10</text>
<text x="225.9" y="84.8">104</text>
<text x="225.9" y="89.3">104</text>
<text x="233.5" y="84.8">Arandela estructural A36 soldable 50 x 50 x 10</text>
<text x="233.5" y="89.3">Tuerca con brida lisa M16 clase10 34.5 x 34.5 x 16</text>
<text x="352.9" y="89.3">ISO898-2 clase10</text>
<text x="357.9" y="84.8">ASTM A36</text>
<text x="217.7" y="93.5">12</text>
<text x="227.6" y="93.5">1</text>
<text x="233.5" y="93.5">Contraplaca inferior A36 290 x 290 x 18</text>
<text x="357.9" y="93.5">ASTM A36</text>
<text x="217.7" y="98">13</text>
<text x="227.6" y="98">1</text>
<text x="233.5" y="98">Contraplaca inferior A36 290 x 290 x 18</text>
<text x="357.9" y="98">ASTM A36</text>
<text x="217.7" y="107">15</text>
<text x="217.7" y="102.5">14</text>
<text x="227.6" y="102.5">1</text>
<text x="227.6" y="107">1</text>
<text x="233.5" y="107">Contraplaca inferior A36 290 x 290 x 18</text>
<text x="233.5" y="102.5">Contraplaca inferior A36 290 x 290 x 18</text>
<text x="357.9" y="102.5">ASTM A36</text>
<text x="357.9" y="107">ASTM A36</text>
<text x="217.7" y="111.5">16</text>
<text x="227.6" y="111.5">1</text>
<text x="233.5" y="111.5">Contraplaca inferior A36 290 x 290 x 18</text>
<text x="357.9" y="111.5">ASTM A36</text>
<text x="217.7" y="116">17</text>
<text x="226.7" y="116">26</text>
<text x="233.5" y="116">Contraplaca inferior A36 150 x 150 x 18</text>
<text x="357.9" y="116">ASTM A36</text>
<text x="217.7" y="120.5">18</text>
<text x="217.7" y="125">19</text>
<text x="227.6" y="120.5">1</text>
<text x="227.6" y="125">1</text>
<text x="233.5" y="125">Contraplaca inferior A36 175 x 360 x 18</text>
<text x="233.5" y="120.5">Contraplaca inferior A36 175 x 360 x 18</text>
<text x="357.9" y="125">ASTM A36</text>
<text x="357.9" y="120.5">ASTM A36</text>
<text x="6" y="129.1">D</text>
<text x="411" y="129.1">D</text>
<text x="6" y="175.3">C</text>
<text x="411" y="175.3">C</text>
<text x="6" y="221.4">B</text>
<text x="411" y="221.4">B</text>
<text x="6" y="267.6">A</text>
<text x="411" y="267.6">A</text>
<text x="33" y="290.6">8</text>
<text x="83" y="290.6">7</text>
<text x="133" y="290.6">6</text>
<text x="183" y="290.6">5</text>
<text x="233" y="290.6">4</text>
<text x="283" y="290.6">3</text>
<text x="333" y="290.6">2</text>
<text x="383" y="290.6">1</text>
</g>
<g font-size="2.9">
<text x="326.1" y="255.6">Lista de materiales - EB-02</text>
<text x="325.6" y="277.5">ESTACION BIGBAG</text>
</g>
<g font-size="2.7">
<text x="279.1" y="276.8">SEGUN DESPIECE</text>
<text x="325.6" y="285.6">EB-20</text>
<text x="383.1" y="285.6">HOJA 3 / 178</text>
</g>
<g font-size="2.6">
<text x="229.5" y="248.4">NOMBRE</text>
<text x="251.1" y="248.4">FIRMA</text>
<text x="268" y="248.4">FECHA</text>
<text x="325.6" y="249">TITULO:</text>
<text x="220.5" y="253.3">DIBUJ.Javier Acevedo</text>
<text x="220.5" y="257.7">VERIF.</text>
<text x="267" y="253.3">23/10/2026</text>
<text x="220.5" y="262">APROB.</text>
<text x="220.5" y="266.4">FABR.</text>
<text x="279.1" y="273">MATERIAL:</text>
<text x="325.6" y="273">PROYECTO:</text>
<text x="221.1" y="285.5">PESO: SEGUN MODELO</text>
<text x="279.1" y="285.5">ESCALA: INDICADA</text>
</g>
</svg>
